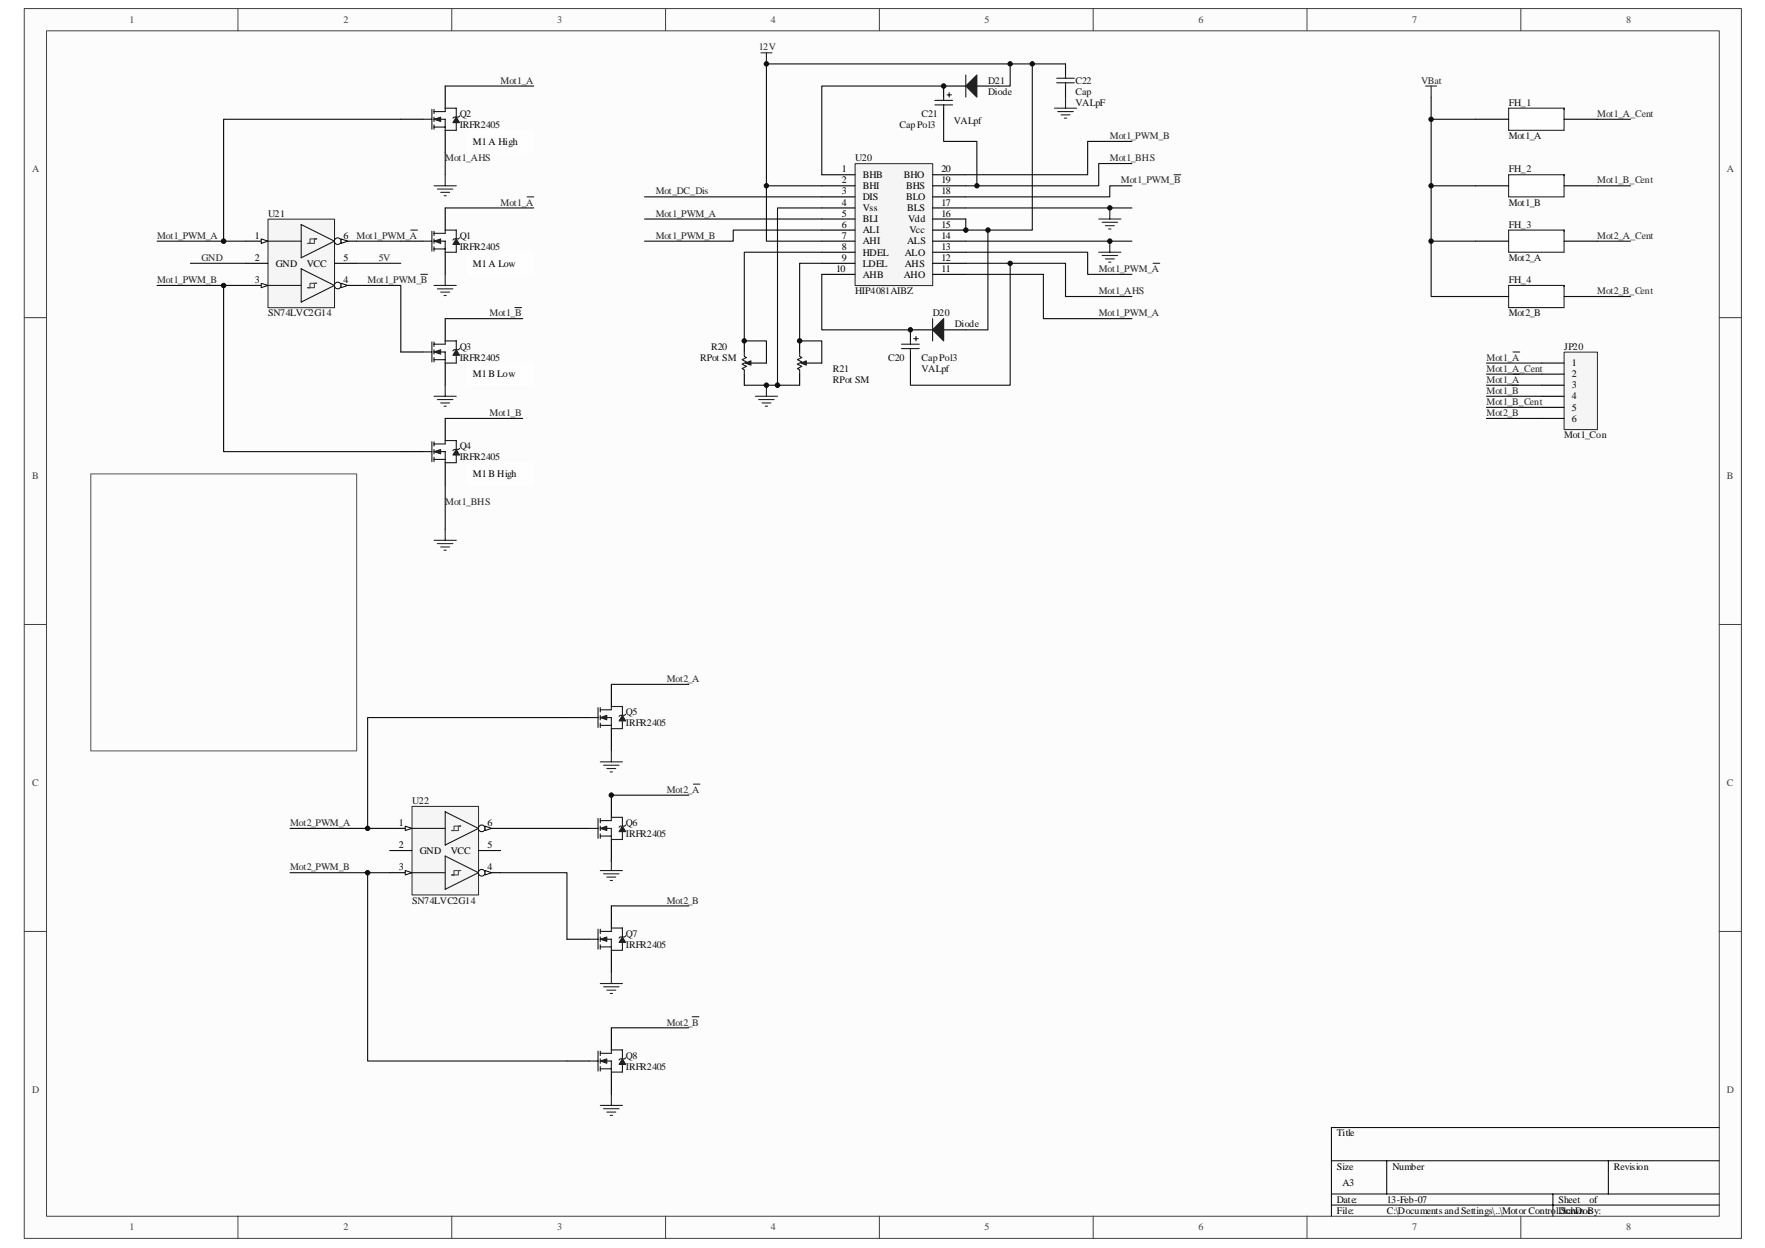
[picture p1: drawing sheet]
<svg xmlns="http://www.w3.org/2000/svg" width="297mm" height="210mm" viewBox="0 0 297 210" stroke-linecap="round" stroke-linejoin="round" font-family="sans-serif">
<path d="M4.1 1.5h289v206.9h-289z" fill="#fcfcfc"/>
<path d="M4.1 1.4h289v207h-289z" fill="none" stroke="#404040" stroke-width=".17"/>
<path d="M7.8 5.2h281.5v199.4h-281.5z" fill="#fcfcfc"/>
<g fill="none" stroke="#404040" stroke-width=".17">
<path d="M7.8 5.2h281.5v199.4h-281.5zM40 1.4v3.8M76 1.4v3.8M112 1.4v3.8M148 1.4v3.8M184 1.4v3.8M220 1.4v3.8M255.9 1.4v3.8M4.1 53.4h3.7M289.3 53.4h3.7M4.1 105.1h3.7M289.3 105.1h3.7"/>
<path d="M4.1 156.7h3.7M289.3 156.7h3.7M40 204.6v3.8M76 204.6v3.8M112 204.6v3.8M148 204.6v3.8M184 204.6v3.8M220 204.6v3.8M255.9 204.6v3.8"/>
</g>
<path d="M224.1 195.3h65.2M233.4 195.3v5.6M270.7 195.3v5.6M289.3 189.7h-65.2v14.9M224.1 200.9h65.2M224.1 202.8h65.2M261.3 200.9v3.7" fill="none" stroke="#000" stroke-width=".17"/>
<g fill="none" stroke="#000" stroke-width=".19">
<path d="M74.9 14.5v3.7M67.5 20.1h3.7M74.9 21.9v3.8M74.9 35v3.7M67.5 40.6h3.7M67.5 59.2h3.7M74.9 42.4v3.8M74.9 53.6v3.8M67.5 76h3.7M74.9 61.1v3.7M74.9 70.4v3.7M74.9 77.9v3.7"/>
<path d="M102.9 115.1v3.8M95.4 120.7h3.8M95.4 139.4h3.8M102.9 122.6v3.7M102.9 133.8v3.7M95.4 158h3.8M102.9 141.2v3.8M102.9 152.4v3.7M102.9 159.9v3.7M95.4 178.5h3.8M102.9 172.9v3.8M102.9 180.4v3.7"/>
</g>
<g fill="none" stroke="#1c1c1c" stroke-width=".19">
<path d="M72.7 18.4v3.3M73 18.8h1.9v-.6h1.9v1.5M73 18.4v.7M73 19.7v.7M77.3 19.5l-.2 .2h-.7l-.2 .2M71.2 20.1h1.5M72.7 38.9v3.3M73 39.3h1.9v-.6h1.9v1.5M73 20.1h1.9v1.8h1.9v-1.3M73 21v.7M73 38.9v.7M73 21.4h1.9"/>
<path d="M71.2 40.6h1.5M71.2 59.2h1.5M72.7 57.5v3.4M73 40.6h1.9v1.8h1.9v-1.3M73 41.9h1.9M73 57.9h1.9v-.5h1.9v1.4M73 59.2h1.9v1.9h1.9v-1.3M73 40.2v.8M73 41.5v.7M73 57.5v.8M73 58.8v.8M77.3 40l-.2 .2h-.7l-.2 .2"/>
<path d="M77.3 58.7l-.2 .1h-.7l-.2 .2M71.2 76h1.5M72.7 74.3v3.4M73 74.7h1.9v-.6h1.9v1.5M73 76h1.9v1.9h1.9v-1.3M73 60.2v.7M73 74.3v.8M73 75.6v.8M73 76.9v.8M73 60.5h1.9M73 77.3h1.9M77.3 75.4l-.2 .2h-.7l-.2 .2"/>
<path d="M100.6 119.1v3.3M101 119.4h1.9v-.5h1.9v1.5M101 119.1v.7M99.2 120.7h1.4M99.2 139.4h1.4M100.6 137.7v3.4M101 120.7h1.9v1.9h1.9v-1.3M101 122h1.9M101 138.1h1.9v-.6h1.9v1.5M101 139.4h1.9v1.8h1.9v-1.3M101 120.4v.7M101 121.7v.7"/>
<path d="M101 137.7v.8M101 139v.7M105.3 120.2l-.2 .2h-.7l-.2 .1M105.3 138.8l-.2 .2h-.7l-.2 .2M99.2 158h1.4M100.6 156.3v3.4M101 156.7h1.9v-.6h1.9v1.5M101 158h1.9v1.9h1.9v-1.3M101 140.3v.8M101 156.3v.8M101 157.6v.8M101 159v.7"/>
<path d="M101 140.7h1.9M101 159.3h1.9M105.3 157.5l-.2 .1h-.7l-.2 .2M99.2 178.5h1.4M100.6 176.8v3.4M101 177.2h1.9v-.5h1.9v1.5M101 178.5h1.9v1.9h1.9v-1.3M101 176.8v.8M101 178.2v.7M101 179.5v.7M101 179.8h1.9M105.3 178l-.2 .2h-.7l-.2 .2"/>
</g>
<g fill="#1c1c1c" stroke="#1c1c1c" stroke-width=".17">
<path d="M73 40.6l1.2-.4v.8z"/>
<path d="M76.8 40.2l.5 .9h-1.1z"/>
<path d="M73 20.1l1.2-.4v.7z"/>
<path d="M76.8 19.7l.5 .9h-1.1z"/>
<path d="M73 59.2l1.2-.4v.8z"/>
<path d="M76.8 58.8l.5 1h-1.1z"/>
<path d="M73 76l1.2-.4v.8z"/>
<path d="M76.8 75.6l.5 1h-1.1z"/>
<path d="M101 120.7l1.1-.3v.7z"/>
<path d="M104.8 120.4l.5 .9h-1.1z"/>
<path d="M101 139.4l1.1-.4v.7z"/>
<path d="M104.8 139l.5 .9h-1.1z"/>
<path d="M101 158l1.1-.4v.8z"/>
<path d="M104.8 157.6l.5 1h-1.1z"/>
<path d="M101 178.5l1.1-.3v.7z"/>
<path d="M104.8 178.2l.5 .9h-1.1z"/>
</g>
<path d="M45.1 36.9h11.2v14.9h-11.2z" fill="#f5f5f5"/>
<path d="M45.1 36.9h11.2v14.9h-11.2z" fill="none" stroke="#262626" stroke-width=".17"/>
<path d="M41.4 48h3.7" fill="none" stroke="#000" stroke-width=".19"/>
<path d="M44 47.7l1.1 .3-1.1 .4z" fill="#fcfcfc" stroke="#000" stroke-width=".17"/>
<path d="M56.3 48h3.7" fill="none" stroke="#000" stroke-width=".19"/>
<g fill="#fcfcfc" stroke="#000" stroke-width=".17">
<path d="M57.4 47.7l1.1 .3-1.1 .4z"/>
<circle cx="56.8" cy="48" r=".56"/>
</g>
<path d="M50.7 37.8l5.6 2.8-5.6 2.8zM50.7 45.2l5.6 2.8-5.6 2.8z" fill="none" stroke="#1c1c1c" stroke-width=".19"/>
<path d="M52.2 40.2h1.1h-.4v.8h-1.1h.4zM52.2 47.7h1.1h-.4v.7h-1.1h.4z" fill="none" stroke="#4c4c4c" stroke-width=".19"/>
<path d="M41.4 44.3h3.7M41.4 40.6h3.7M56.3 44.3h3.7" fill="none" stroke="#000" stroke-width=".19"/>
<path d="M44 40.2l1.1 .4-1.1 .4z" fill="#fcfcfc" stroke="#000" stroke-width=".17"/>
<path d="M56.3 40.6h3.7" fill="none" stroke="#000" stroke-width=".19"/>
<g fill="#fcfcfc" stroke="#000" stroke-width=".17">
<path d="M57.4 40.2l1.1 .4-1.1 .4z"/>
<circle cx="56.8" cy="40.6" r=".56"/>
</g>
<path d="M45.1 40.6h5.6M45.1 48h5.6" fill="none" stroke="#1c1c1c" stroke-width=".19"/>
<path d="M69.4 135.7h11.1v14.9h-11.1z" fill="#f5f5f5"/>
<path d="M69.3 135.7h11.2v14.9h-11.2z" fill="none" stroke="#262626" stroke-width=".17"/>
<path d="M65.6 146.8h3.7" fill="none" stroke="#000" stroke-width=".19"/>
<path d="M68.2 146.5l1.1 .3-1.1 .4z" fill="#fcfcfc" stroke="#000" stroke-width=".17"/>
<path d="M80.5 146.8h3.7" fill="none" stroke="#000" stroke-width=".19"/>
<g fill="#fcfcfc" stroke="#000" stroke-width=".17">
<path d="M81.6 146.5l1.1 .3-1.1 .4z"/>
<circle cx="81.1" cy="146.8" r=".56"/>
</g>
<path d="M74.9 136.6l5.6 2.8-5.6 2.8zM74.9 144l5.6 2.8-5.6 2.8z" fill="none" stroke="#1c1c1c" stroke-width=".19"/>
<path d="M76.4 139h1.1h-.4v.7h-1.1h.4zM76.4 146.5h1.1h-.4v.7h-1.1h.4z" fill="none" stroke="#4c4c4c" stroke-width=".19"/>
<path d="M65.6 139.4h3.7M65.6 143.1h3.7M80.5 143.1h3.7" fill="none" stroke="#000" stroke-width=".19"/>
<path d="M68.2 139l1.1 .4-1.1 .3z" fill="#fcfcfc" stroke="#000" stroke-width=".17"/>
<path d="M80.5 139.4h3.7" fill="none" stroke="#000" stroke-width=".19"/>
<g fill="#fcfcfc" stroke="#000" stroke-width=".17">
<path d="M81.6 139l1.1 .4-1.1 .3z"/>
<circle cx="81.1" cy="139.4" r=".56"/>
</g>
<path d="M69.3 139.4h5.6M69.3 146.8h5.6" fill="none" stroke="#1c1c1c" stroke-width=".19"/>
<g fill="none" stroke="#262626" stroke-width=".19">
<path d="M73 31.3h3.8M73.6 31.8h2.6M74.2 32.4h1.5M74.7 32.9h.4M74.9 29.4v1.9M88.7 33.1h1.1M73 48h3.8M73.6 48.6h2.6M74.2 49.1h1.5M74.7 49.7h.4M74.9 46.2v1.8M86.7 51.8h1.1"/>
<path d="M73 66.7h3.8M73.6 67.2h2.6M74.2 67.8h1.5M74.7 68.3h.4M74.9 64.8v1.9M73 90.9h3.8M73.6 91.5h2.6M74.2 92h1.5M74.7 92.6h.4M74.9 89v1.9M101 128.2h3.8M101.6 128.8h2.6"/>
<path d="M102.1 129.3h1.5M102.7 129.9h.4M102.9 126.3v1.9M116.7 131.9h1.1M101 146.5h3.8M101.6 147h2.6M102.1 147.6h1.5M102.7 148.1h.4M102.9 144.6v1.9M101 165.5h3.8M101.6 166h2.6M102.1 166.6h1.5"/>
<path d="M102.7 167.2h.4M102.9 163.6v1.9M116.5 171.1h1.1M101 186h3.8M101.6 186.5h2.6M102.1 187.1h1.5M102.7 187.7h.4M102.9 184.1v1.9"/>
</g>
<g fill="none" stroke="#0e0e0e" stroke-width=".19">
<path d="M74.9 14.5h14.9M67.5 20.1h-29.9v20.5M74.9 35h14.9M26.4 40.6h15M26.4 48h15M37.6 48v28h29.9M60 48h7.5v11.2M60 40.6h7.5M74.9 53.6h13.1M74.9 70.4h13.1M102.9 115.1h13M48.8 139.4h16.8"/>
<path d="M84.2 139.4h11.2M95.4 120.7h-33.5v18.7M102.9 133.4v.4h13M48.8 146.8h16.8M61.9 146.8v31.7h33.5M84.2 146.8h11.2v11.2M102.9 152.4h13M102.9 172.9h13"/>
</g>
<path d="M253.9 18.2v3.7h9.3v-3.7z" fill-rule="evenodd" fill="#fefefe" stroke="#262626" stroke-width=".19"/>
<path d="M248.3 20.1h5.6M263.2 20.1h5.6" fill="none" stroke="#000" stroke-width=".19"/>
<path d="M253.9 29.4v3.7h9.3v-3.7z" fill-rule="evenodd" fill="#fefefe" stroke="#262626" stroke-width=".19"/>
<path d="M248.3 31.3h5.6M263.2 31.3h5.6" fill="none" stroke="#000" stroke-width=".19"/>
<path d="M253.9 38.7v3.7h9.3v-3.7z" fill-rule="evenodd" fill="#fefefe" stroke="#262626" stroke-width=".19"/>
<path d="M248.3 40.6h5.6M263.2 40.6h5.6" fill="none" stroke="#000" stroke-width=".19"/>
<path d="M253.9 48v3.8h9.3v-3.8z" fill-rule="evenodd" fill="#fefefe" stroke="#262626" stroke-width=".19"/>
<path d="M248.3 49.9h5.6M263.2 49.9h5.6" fill="none" stroke="#000" stroke-width=".19"/>
<path d="M239.9 14.5h1.9M240.9 14.5v1.8" fill="none" stroke="#262626" stroke-width=".19"/>
<path d="M240.9 16.3v3.8h7.4M240.9 20.1v11.2h7.4M240.9 31.3v9.3h7.4M268.8 20.1h5.6M268.8 31.3h5.6M240.9 40.6v9.3h7.4M268.8 40.6h5.6M268.8 49.9h5.6" fill="none" stroke="#0e0e0e" stroke-width=".19"/>
<path d="M143.9 27.6h13.1v20.4h-13.1z" fill="#f5f5f5"/>
<path d="M143.9 27.5h13.1v20.5h-13.1z" fill="none" stroke="#262626" stroke-width=".17"/>
<g fill="none" stroke="#000" stroke-width=".19">
<path d="M158.8 18.2v1.9M162.5 14.5h-3.7v1.8M164.4 14.5h3.7M138.3 29.4h5.6M138.3 31.3h5.6M138.3 33.1h5.6M138.3 35h5.6M138.3 36.9h5.6M138.3 38.7h5.6M156.9 29.4h5.6M156.9 31.3h5.6M156.9 33.1h5.6"/>
<path d="M156.9 35h5.6M156.9 36.9h5.6M156.9 38.7h5.6M125.3 57.4v1.8M134.6 57.4v1.8M138.3 40.6h5.6M138.3 42.4h5.6M138.3 44.3h5.6M138.3 46.2h5.6M153.2 59.2v1.9M156.9 40.6h5.6M156.9 42.4h5.6"/>
<path d="M156.9 44.3h5.6M156.9 46.2h5.6M156.9 55.5h-3.7v1.9M158.8 55.5h3.7M125.3 62.9v1.9M126.2 61.1h2.8M134.6 62.9v1.9M135.5 61.1h2.8"/>
</g>
<g fill="none" stroke="#262626" stroke-width=".19">
<path d="M128.1 8.9h1.8M129 8.9v1.9M69.1 38.7h1.1M184.9 36.9h3.7M185.5 37.4h2.6M186 38h1.5M186.6 38.5h.4M186.8 35v1.9M70.8 46.2h1.1M184.9 42.4h3.7M185.5 43h2.6M186 43.6h1.5"/>
<path d="M186.6 44.1h.4M186.8 40.6v1.8M127.1 66.7h3.7M127.7 67.2h2.6M128.2 67.8h1.5M128.8 68.3h.4M129 64.8v1.9M254.5 64.8h1.1M254.6 62.9h1.2"/>
</g>
<g fill="none" stroke="#0e0e0e" stroke-width=".19">
<path d="M158.8 14.5h-20.5v14.9M170 10.8v3.7h-1.9M108.5 36.9h29.8M108.5 33.1h29.8M129 31.3v9.3h9.3M138.3 31.3h-9.3v-20.5h44.7v27.9h-7.4M138.3 35h-7.5v29.8M138.3 38.7h-14.9v1.9h-14.9M158.8 20.1v3.7h5.6v7.5M162.5 36.9v1.8h3.8v16.8h-3.8M162.5 35h28M190.5 23.8h-7.5v5.6h-20.5"/>
<path d="M190.5 27.5h-5.6v3.8h-22.4M190.5 31.3h-3.7v1.8h-24.3M32 44.3h9.4M60 44.3h7.5M138.3 44.3h-3.7v13.1h3.7v3.7M138.3 42.4h-13v15h3.7v3.7M138.3 46.2v9.3h14.9M162.5 42.4h20.5v3.8h7.5M162.5 44.3h16.8v5.6h11.2M162.5 46.2h13.1v7.4h14.9M162.5 40.6h28M170 44.3v20.5h-16.8v-3.7"/>
<path d="M125.3 64.8h9.3"/>
</g>
<g fill="none" stroke="#1c1c1c" stroke-width=".19">
<path d="M157.3 16.9h3M157.3 17.7h3M158.8 16.3v.6M158.8 17.7v.5M159.4 16h.7M159.7 15.6v.7M162.5 12.6v3.7M125.3 59.2v.8l.3 .2-.7 .3 .7 .4-.7 .4 .7 .3-.7 .4 .4 .2v.7M134.6 59.2v.8l.4 .2-.8 .3 .8 .4-.8 .4 .8 .3-.8 .4 .4 .2v.7M151.7 57.9h3M151.7 58.7h3M153.2 57.4v.5"/>
<path d="M153.2 58.7v.5M153.8 57h.7M154.2 56.6v.8M156.9 53.6v3.8"/>
</g>
<g fill="#1c1c1c" stroke="#1c1c1c" stroke-width=".17">
<path d="M134.8 61.1l.9-.4v.7z"/>
<path d="M125.4 61.1l1-.4v.7z"/>
</g>
<g fill="#1c1c1c" stroke="#1c1c1c" stroke-width=".19">
<path d="M158.8 53.6v3.8l-1.9-1.9z"/>
<path d="M164.4 12.6v3.7l-1.9-1.8z"/>
</g>
<path d="M263.2 59.3h5.6v13h-5.6z" fill="#f5f5f5"/>
<path d="M263.2 59.2h5.6v13.1h-5.6z" fill="none" stroke="#262626" stroke-width=".17"/>
<path d="M259.5 61.1h3.7M259.5 62.9h3.7M259.5 64.8h3.7M259.5 66.7h3.7M259.5 68.5h3.7M259.5 70.4h3.7" fill="none" stroke="#000" stroke-width=".19"/>
<path d="M250.2 62.9h9.3M250.2 61.1h9.3M250.2 64.8h9.3M250.2 66.7h9.3M250.2 68.5h9.3M250.2 70.4h9.3" fill="none" stroke="#0e0e0e" stroke-width=".19"/>
<path d="M254.6 59.2h1.2" fill="none" stroke="#262626" stroke-width=".19"/>
<path d="M78.7 22h11.1v3.7h-11.1z" fill="#fefefe"/>
<path d="M78.7 21.9h11.1v3.8h-11.1z" fill="none" stroke="#fefefe" stroke-width=".17"/>
<path d="M78.7 42.5h11.1v3.7h-11.1z" fill="#fefefe"/>
<path d="M78.7 42.5h11.1v3.7h-11.1z" fill="none" stroke="#fefefe" stroke-width=".17"/>
<path d="M78.7 61.1h11.1v3.7h-11.1z" fill="#fefefe"/>
<path d="M78.7 61.1h11.1v3.7h-11.1z" fill="none" stroke="#fefefe" stroke-width=".17"/>
<path d="M78.7 77.9h11.1v3.7h-11.1z" fill="#fefefe"/>
<path d="M78.7 77.9h11.1v3.7h-11.1z" fill="none" stroke="#fefefe" stroke-width=".17"/>
<path d="M15.3 79.7h44.7v46.6h-44.7z" fill="none" stroke="#535353" stroke-width=".17"/>
<path d="M173.7 10.8h5.6M74.9 25.7v3.7M74.9 81.6v7.4" fill="none" stroke="#0e0e0e" stroke-width=".19"/>
<path d="M177.5 18.2h3.7M178 18.8h2.6M178.6 19.3h1.5M179.1 19.9h.4M179.3 16.3v1.9M197.6 29.4h1.1M194.1 44.3h1.1" fill="none" stroke="#262626" stroke-width=".19"/>
<path d="M179.3 10.8v1.8M179.3 14.5v1.8" fill="none" stroke="#000" stroke-width=".19"/>
<path d="M177.8 13.2h3M177.8 13.9h3M179.3 12.6v.6M179.3 13.9v.6" fill="none" stroke="#1c1c1c" stroke-width=".19"/>
<g fill="#0e0e0e" stroke="#0e0e0e" stroke-width=".17">
<circle cx="37.6" cy="48" r=".38"/>
<circle cx="37.6" cy="40.6" r=".38"/>
<circle cx="61.9" cy="146.8" r=".38"/>
<circle cx="61.9" cy="139.4" r=".38"/>
<circle cx="102.9" cy="133.8" r=".37"/>
<circle cx="125.3" cy="57.4" r=".37"/>
<circle cx="129" cy="64.8" r=".37"/>
<circle cx="129" cy="31.3" r=".37"/>
<circle cx="129" cy="10.7" r=".37"/>
<circle cx="130.8" cy="64.8" r=".38"/>
<circle cx="134.6" cy="57.4" r=".38"/>
<circle cx="153.2" cy="55.5" r=".37"/>
<circle cx="158.8" cy="14.5" r=".38"/>
<circle cx="162.5" cy="38.7" r=".38"/>
<circle cx="164.4" cy="31.3" r=".37"/>
<circle cx="166.3" cy="38.7" r=".38"/>
<circle cx="170" cy="44.3" r=".37"/>
<circle cx="170" cy="10.7" r=".37"/>
<circle cx="173.7" cy="10.7" r=".37"/>
<circle cx="186.8" cy="40.6" r=".38"/>
<circle cx="186.8" cy="35" r=".37"/>
<circle cx="240.8" cy="40.6" r=".37"/>
<circle cx="240.8" cy="31.3" r=".37"/>
<circle cx="240.8" cy="20.1" r=".37"/>
</g>
<g font-size="1.7" fill="#404040">
<text x="21.8" y="3.8">1</text>
<text x="57.8" y="3.8">2</text>
<text x="93.8" y="3.8">3</text>
<text x="129.7" y="3.8">4</text>
<text x="165.7" y="3.8">5</text>
<text x="201.7" y="3.8">6</text>
<text x="237.7" y="3.8">7</text>
<text x="273.7" y="3.8">8</text>
<text x="5.4" y="29">A</text>
<text x="290.6" y="29">A</text>
<text x="5.4" y="80.6">B</text>
<text x="290.6" y="80.6">B</text>
<text x="5.4" y="132.3">C</text>
<text x="290.6" y="132.3">C</text>
<text x="5.4" y="183.9">D</text>
<text x="290.6" y="183.9">D</text>
<text x="21.8" y="207">1</text>
<text x="57.8" y="207">2</text>
<text x="93.8" y="207">3</text>
<text x="129.7" y="207">4</text>
<text x="165.7" y="207">5</text>
<text x="201.7" y="207">6</text>
<text x="237.7" y="207">7</text>
<text x="273.7" y="207">8</text>
</g>
<g font-size="1.7" fill="#262626">
<text x="127.7" y="8.5">12V</text>
<text x="84.2" y="14.1">Mot1_A</text>
<text x="239.2" y="14.1">VBat</text>
<text x="186.8" y="23.4">Mot1_PWM_B</text>
<text x="268.8" y="19.7">Mot1_A_Cent</text>
<text x="74.9" y="27.1">Mot1_AHS</text>
<text x="186.8" y="27.1">Mot1_BHS</text>
<text x="84.2" y="34.6">Mot1_A</text>
<text x="110.4" y="32.7">Mot_DC_Dis</text>
<text x="188.7" y="30.9">Mot1_PWM_B</text>
<text x="268.8" y="30.9">Mot1_B_Cent</text>
<text x="26.5" y="40.2">Mot1_PWM_A</text>
<text x="60" y="40.2">Mot1_PWM_A</text>
<text x="110.4" y="36.4">Mot1_PWM_A</text>
<text x="110.4" y="40.2">Mot1_PWM_B</text>
<text x="268.8" y="40.2">Mot2_A_Cent</text>
<text x="26.5" y="47.6">Mot1_PWM_B</text>
<text x="33.9" y="43.9">GND</text>
<text x="61.9" y="47.6">Mot1_PWM_B</text>
<text x="63.7" y="43.9">5V</text>
<text x="184.9" y="45.8">Mot1_PWM_A</text>
<text x="82.4" y="53.2">Mot1_B</text>
<text x="184.9" y="53.2">Mot1_PWM_A</text>
<text x="184.9" y="49.5">Mot1_AHS</text>
<text x="268.8" y="49.5">Mot2_B_Cent</text>
<text x="250.2" y="64.4">Mot1_A</text>
<text x="250.2" y="60.7">Mot1_A</text>
<text x="250.2" y="62.5">Mot1_A_Cent</text>
<text x="82.4" y="70">Mot1_B</text>
<text x="250.2" y="70">Mot2_B</text>
<text x="250.2" y="68.1">Mot1_B_Cent</text>
<text x="250.2" y="66.3">Mot1_B</text>
<text x="74.9" y="84.9">Mot1_BHS</text>
<text x="112.2" y="114.7">Mot2_A</text>
<text x="112.2" y="133.4">Mot2_A</text>
<text x="48.8" y="139">Mot2_PWM_A</text>
<text x="48.8" y="146.5">Mot2_PWM_B</text>
<text x="112.2" y="152">Mot2_B</text>
<text x="112.2" y="172.6">Mot2_B</text>
</g>
<g font-size="1.7" fill="#0e0e0e">
<text x="166.3" y="14.1">D21</text>
<text x="166.3" y="15.9">Diode</text>
<text x="181" y="17.8">VALpF</text>
<text x="181" y="14.1">C22</text>
<text x="181" y="15.9">Cap</text>
<text x="253.9" y="17.8">FH_1</text>
<text x="77.4" y="19.7">Q2</text>
<text x="77.4" y="21.5">IRFR2405</text>
<text x="151.4" y="21.5">Cap Pol3</text>
<text x="155.1" y="19.7">C21</text>
<text x="160.5" y="20.8">VALpf</text>
<text x="253.9" y="23.4">Mot1_A</text>
<text x="143.9" y="27.1">U20</text>
<text x="253.9" y="29">FH_2</text>
<text x="253.9" y="34.6">Mot1_B</text>
<text x="45.1" y="36.4">U21</text>
<text x="77.4" y="40.2">Q1</text>
<text x="253.9" y="38.3">FH_3</text>
<text x="77.4" y="42">IRFR2405</text>
<text x="253.9" y="43.9">Mot2_A</text>
<text x="253.9" y="47.6">FH_4</text>
<text x="45.1" y="53.2">SN74LVC2G14</text>
<text x="143.9" y="49.5">HIP4081AIBZ</text>
<text x="157" y="53.2">D20</text>
<text x="253.9" y="53.2">Mot2_B</text>
<text x="77.4" y="58.8">Q3</text>
<text x="119.7" y="58.8">R20</text>
<text x="160.7" y="55.1">Diode</text>
<text x="263.2" y="58.8">JP20</text>
<text x="77.4" y="60.7">IRFR2405</text>
<text x="117.8" y="60.7">RPot SM</text>
<text x="140.2" y="62.5">R21</text>
<text x="140.2" y="64.4">RPot SM</text>
<text x="149.5" y="60.7">C20</text>
<text x="155.1" y="60.7">Cap Pol3</text>
<text x="155.1" y="62.5">VALpf</text>
<text x="77.4" y="75.6">Q4</text>
<text x="77.4" y="77.5">IRFR2405</text>
<text x="263.2" y="73.7">Mot1_Con</text>
<text x="105.3" y="120.4">Q5</text>
<text x="105.3" y="122.2">IRFR2405</text>
<text x="69.3" y="135.3">U22</text>
<text x="105.3" y="139">Q6</text>
<text x="105.3" y="140.8">IRFR2405</text>
<text x="69.3" y="152">SN74LVC2G14</text>
<text x="105.3" y="157.6">Q7</text>
<text x="105.3" y="159.5">IRFR2405</text>
<text x="105.3" y="178.1">Q8</text>
<text x="105.3" y="180">IRFR2405</text>
</g>
<g font-size="1.7">
<text x="79.6" y="24.3">M1 A High</text>
<text x="141.7" y="29">1</text>
<text x="145.2" y="29.9">BHB</text>
<text x="152.1" y="29.9">BHO</text>
<text x="158.5" y="29">20</text>
<text x="141.7" y="30.9">2</text>
<text x="141.7" y="32.7">3</text>
<text x="141.7" y="34.6">4</text>
<text x="145.2" y="31.8">BHI</text>
<text x="145.2" y="33.7">DIS</text>
<text x="145.2" y="35.5">Vss</text>
<text x="152.5" y="33.7">BLO</text>
<text x="152.5" y="31.8">BHS</text>
<text x="152.7" y="35.5">BLS</text>
<text x="158.5" y="32.7">18</text>
<text x="158.5" y="30.9">19</text>
<text x="158.5" y="34.6">17</text>
<text x="42.9" y="40.2">1</text>
<text x="57.8" y="40.2">6</text>
<text x="141.7" y="36.4">5</text>
<text x="141.7" y="38.3">6</text>
<text x="141.7" y="40.2">7</text>
<text x="145.2" y="37.4">BLI</text>
<text x="145.2" y="39.2">ALI</text>
<text x="145.2" y="41.1">AHI</text>
<text x="152.7" y="41.1">ALS</text>
<text x="152.9" y="37.4">Vdd</text>
<text x="153.1" y="39.2">Vcc</text>
<text x="158.5" y="40.2">14</text>
<text x="158.5" y="36.4">16</text>
<text x="158.5" y="38.3">15</text>
<text x="42.9" y="43.9">2</text>
<text x="42.9" y="47.6">3</text>
<text x="46.4" y="44.9">GND</text>
<text x="51.6" y="44.9">VCC</text>
<text x="57.8" y="47.6">4</text>
<text x="57.8" y="43.9">5</text>
<text x="79.6" y="44.9">M1 A Low</text>
<text x="140.7" y="45.8">10</text>
<text x="141.7" y="42">8</text>
<text x="141.7" y="43.9">9</text>
<text x="145.2" y="43">HDEL</text>
<text x="145.2" y="44.9">LDEL</text>
<text x="145.2" y="46.7">AHB</text>
<text x="152.1" y="46.7">AHO</text>
<text x="152.3" y="44.9">AHS</text>
<text x="152.3" y="43">ALO</text>
<text x="158.5" y="45.8">11</text>
<text x="158.5" y="43.9">12</text>
<text x="158.5" y="42">13</text>
<text x="79.6" y="63.5">M1 B Low</text>
<text x="264.5" y="61.6">1</text>
<text x="264.5" y="63.5">2</text>
<text x="264.5" y="65.3">3</text>
<text x="264.5" y="67.2">4</text>
<text x="264.5" y="69.1">5</text>
<text x="264.5" y="71">6</text>
<text x="79.6" y="80.3">M1 B High</text>
<text x="67.1" y="142.7">2</text>
<text x="67.1" y="139">1</text>
<text x="70.6" y="143.6">GND</text>
<text x="75.9" y="143.6">VCC</text>
<text x="82" y="139">6</text>
<text x="82" y="142.7">5</text>
<text x="67.1" y="146.5">3</text>
<text x="82" y="146.5">4</text>
<text x="225" y="191.2">Title</text>
<text x="225" y="196.8">Size</text>
<text x="234.3" y="196.8">Number</text>
<text x="271.6" y="196.8">Revision</text>
<text x="225" y="202.4">Date:</text>
<text x="225.9" y="199.6">A3</text>
<text x="233.4" y="202.4">13-Feb-07</text>
<text x="262.3" y="202.4">Sheet</text>
<text x="267.5" y="202.4">of</text>
<text x="225" y="204.2">File:</text>
<text x="233.4" y="204.2">C:\Documents and Settings\..\Motor Control.SchDoc</text>
<text x="262.3" y="204.2">Drawn By:</text>
</g>
</svg>
